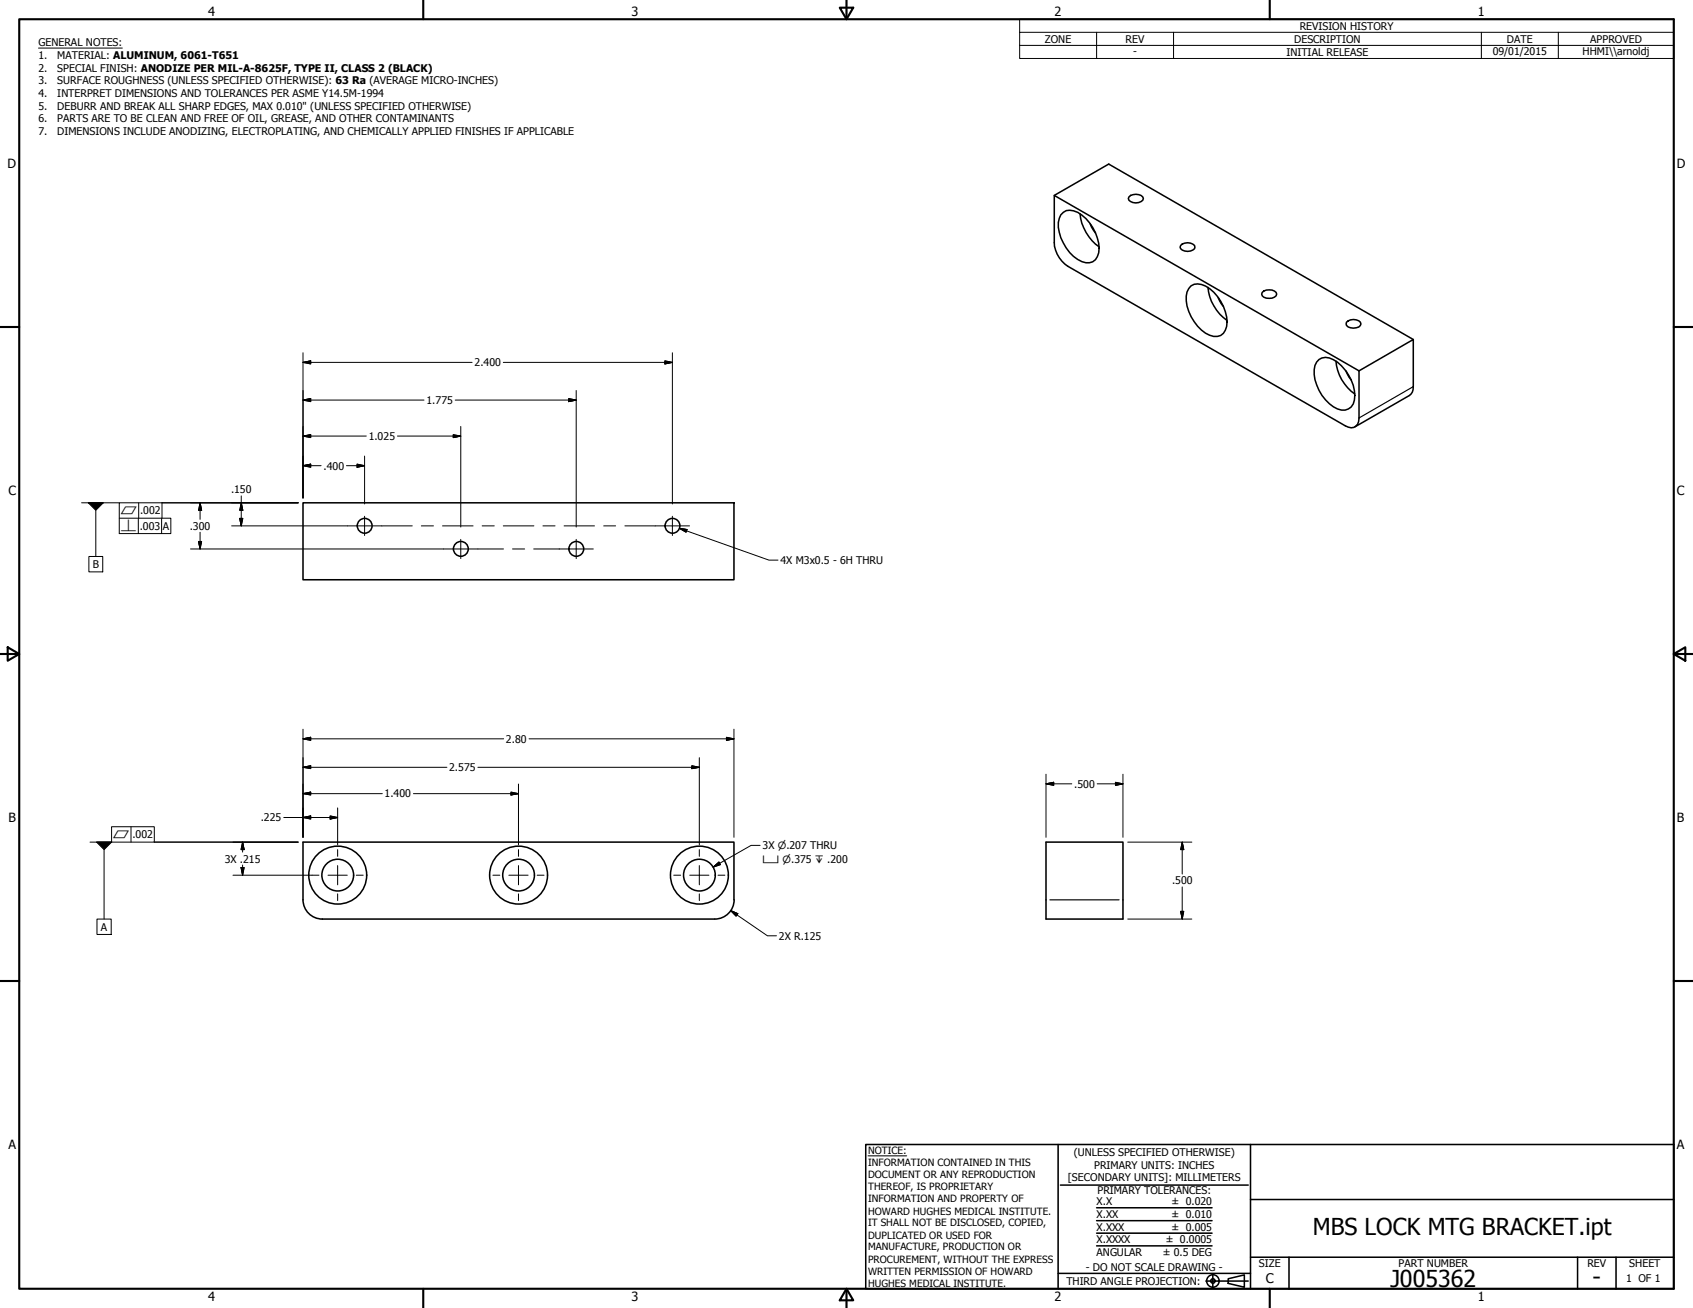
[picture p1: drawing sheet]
<svg xmlns="http://www.w3.org/2000/svg" width="559mm" height="432mm" viewBox="0 0 559 432" stroke-linecap="round" stroke-linejoin="round" font-family="sans-serif">
<!-- layer: Visible (ANSI) -->
<g fill="none" stroke="#000" stroke-width=".51">
<path d="M348 64.5l100.6 57.9v15.6a2.77 2.77 0 0 1-1.4 2.9 2.77 2.77 0 0 1-3.1-.3l-91.7-52.7a10 10 0 0 1-4.4-7.8v-15.6l18-10.3 100.5 57.9M351 70.1a4.8 4.8 0 0 1 6.1 .9 14.4 14.4 0 0 1 5.5 12.4 3.7 3.7 0 0 1-5.5 3 14.4 14.4 0 0 1-7.8-12.9l.8-2.6zM356.5 70.6a15.2 15.2 0 0 0 6.3 10.9M359.9 73.9l1.7 3M372.6 65a3.4 3.4 0 0 1 4.6 0l.2 .5a2.95 2.95 0 0 1-4.8 .6l-.2-.6zM389.7 81a3.4 3.4 0 0 1 4.6 0l.1 .6a2.46 2.46 0 0 1-3.4 1.3l-1.3-.8-.2-.5zM393.1 94.4a5.1 5.1 0 0 1 6.2 .9 14.4 14.4 0 0 1 5.6 12.5 3.7 3.7 0 0 1-5.6 2.9 13.8 13.8 0 0 1-7.5-14.3zM398.7 94.9a15.2 15.2 0 0 0 6.3 10.9M402.1 98.2l1.7 3M416.6 96.5a3.6 3.6 0 0 1 4.6 0l.2 .6a2.95 2.95 0 0 1-4.8 .6l-.2-.6zM435.4 118.7a4.2 4.2 0 0 1 4.7 0 14.5 14.5 0 0 1 6.9 13.4 3.8 3.8 0 0 1-5.5 2.9 13.9 13.9 0 0 1-7.5-14.4l.6-1.1zM440.9 119.2a14.6 14.6 0 0 0 6.3 10.8"/>
<path d="M444.4 106.4a3.4 3.4 0 0 1 4.6 0l.2 .5a2.07 2.07 0 0 1-2.5 1.4 1.79 1.79 0 0 1-2.3-1.9zM444.3 122.5l1.7 3M448.6 122.4l17.9-10.3v15.5a3 3 0 0 1-1.3 3M100 166h142.3v25.4h-142.3zM242.3 297a6.4 6.4 0 0 1-6.4 6.4h-129.5a6.4 6.4 0 0 1-6.4-6.4v-19h142.3v19.1M345.2 303.4v-25.4h25.4v25.4"/>
<circle cx="120.4" cy="173.6" r="2.44"/>
<circle cx="222" cy="173.6" r="2.44"/>
<circle cx="152.1" cy="181.2" r="2.44"/>
<circle cx="190.2" cy="181.2" r="2.44"/>
<circle cx="111.5" cy="288.9" r="9.6"/>
<circle cx="111.5" cy="288.9" r="5.2"/>
<circle cx="171.2" cy="288.9" r="9.6"/>
<circle cx="171.2" cy="288.9" r="5.2"/>
<circle cx="230.9" cy="288.9" r="9.6"/>
<circle cx="230.9" cy="288.9" r="5.2"/>
</g>
<!-- layer: Visible Narrow (ANSI) -->
<path d="M466.5 127.6l-17.9 10.4M346.5 297.1h22.9" fill="none" stroke="#000" stroke-width=".38"/>
<path d="M465.2 130.6l-18 10.3M345.2 303.4h25.4" fill="none" stroke="#000" stroke-width=".51"/>
<!-- layer: Border (ANSI) -->
<g fill="none" stroke="#000" stroke-width=".7">
<path d="M6.3 6.3h546.1v419.1h-546.1zM139.7 0v6.3M277.2 2.5h4.4l-2.2 3.8zM279.4 0v6.3M419.1 0v6.3M0 107.9h6.3M552.4 107.9h6.4M0 215.9h6.3M2.5 213.7l3.8 2.2-3.8 2.2zM552.4 215.9l3.9-2.2v4.4zM552.4 215.9h6.4M0 323.8h6.3"/>
<path d="M552.4 323.8h6.4M139.7 425.4v6.4M279.4 425.4l2.2 3.9h-4.4zM279.4 425.4v6.4M419.1 425.4v6.4"/>
</g>
<!-- layer: Title (ANSI) -->
<g fill="none" stroke="#000" stroke-width=".51">
<path d="M285.8 377.8h266.6v47.6h-266.6zM349.2 377.8v47.6M412.7 377.8v47.6M350 391.2h62M361.9 398.7h38.1M412.7 396h139.7M361.9 411.3h38.1M361.9 407.1h38.1M361.9 403h38.1M412.7 415h139.7M425.4 415v10.4M520.7 415v10.4"/>
<path d="M533.4 415v10.4M349.2 420.4h63.5M398 422.9h14M400.3 420.6v4.6M405.4 422.1l5.3-1.2v4l-5.3-1.2z"/>
<circle cx="400.3" cy="422.9" r="2.06"/>
<circle cx="400.3" cy="422.9" r=".73"/>
</g>
<path d="M286.5 381.6h12.8" fill="none" stroke="#000" stroke-width=".33"/>
<!-- layer: Symbol (ANSI) -->
<g fill="none" stroke="#000" stroke-width=".33">
<path d="M12.7 15.9h27.7M336.5 10.7v-4.4h215.9v4.4M336.5 15h215.9M361.9 10.7v8.6M387.3 10.7v8.6M488.9 10.7v8.6M514.3 10.7v8.6M552.4 10.7h-215.9v4.3M552.4 10.7v8.6h-215.9v-4.3M26.9 166h12.5M31.6 168.5v15.2M45.7 171.1v5"/>
<path d="M45.8 166v5.1M53.3 171.1v5M53.5 166h-14.1v10.1h17v-5h-17M53.5 166h44.9M53.5 166v5.1M224.3 174.4l2.5 .4-.4 .9zM224.3 174.4l29.5 10.5h3M29.3 183.7h4.6v5.1h-4.6zM29.7 278h7.1M36.8 272.9h14.1v5.1h-14.1zM43.2 272.9v5.1M50.9 278h47.5"/>
<path d="M250.9 279.1h-3l-12.5 7.2M34.4 280.5v22.9M235.4 286.3l1.9-1.7 .5 .8zM32 303.4h4.7v5.1h-4.7z"/>
</g>
<!-- layer: Center Mark (ANSI) -->
<g fill="none" stroke="#000" stroke-width=".33">
<path d="M120.3 170.4v6.4M152.1 178.1v6.3M190.2 178.1v6.3M221.9 170.4v6.4M103 288.9h2.3M108.3 288.9h6.3M111.4 280.5v2.2M111.4 285.8v6.3M111.4 295.1v2.2M117.6 288.9h2.3M162.7 288.9h2.3M168 288.9h6.3"/>
<path d="M171.1 280.5v2.2M171.1 285.8v6.3M171.1 295.1v2.2M177.3 288.9h2.3M222.4 288.9h2.3M227.6 288.9h6.4M230.8 280.5v2.2M230.8 285.8v6.3M230.8 295.1v2.2M237 288.9h2.3"/>
</g>
<!-- layer: Dimension (ANSI) -->
<g fill="none" stroke="#000" stroke-width=".33">
<path d="M100 119.6l2.6-.5v1zM100 116.5v47.9M100 119.6h55.8M166.1 119.6h55.8M219.5 119.1l2.4 .5-2.4 .5zM221.9 116.5v49.9M100 132.1l2.6-.5v1zM100 132.1h40M150.2 132.1h40M187.7 131.6l2.5 .5-2.5 .5zM190.2 128.9v44.6M100 153.7l2.6-.5v1z"/>
<path d="M100 144l2.6-.5v1zM100 153.7h6M100 144h20.9M114.4 153.7h5.9M117.9 153.2l2.4 .5-2.4 .5zM120.3 150.6v15.8M131.2 144h20.9M149.6 143.5l2.5 .5-2.5 .5zM152.1 140.8v32.7M62.9 166h35.5M65.5 178.8h1l-.5 2.4zM66 166l.5 2.5h-1z"/>
<path d="M66 166v5.4M66 175.7v5.5M76.5 173.6h38.2M79.1 171.1h1l-.5 2.5zM79.6 166l.5 2.5h-1zM79.6 163.7v9.9M152.1 173.7v.3M190.2 173.7v.3M62.9 181.2h83.5M100 253.3l2.6-.5v.9zM100 243.9l2.6-.5v1zM100 240.7v35.7"/>
<path d="M100 253.3h47.5M100 243.9h66.2M157.7 253.3h73.1M171.1 258.8v20.1M174.6 243.9h67.7M228.3 252.8l2.5 .5-2.5 .4zM230.8 250.1v28.8M239.8 243.4l2.5 .5-2.5 .5zM242.3 240.7v35.7M345.2 258.8l2.6-.5v1zM345.2 258.8h8.6M345.2 255.6v20.8"/>
<path d="M362.1 258.8h8.5M368.2 258.3l2.4 .5-2.4 .5zM370.6 255.6v20.8M76.9 278h21.5M80.1 278l.5 2.5h-1zM80.1 278v3.3M93.7 269.9h17.7M100 269.9l2.6-.5v1zM100 262l2.6-.5v.9zM100 262h26.2M109 269.4l2.4 .5-2.4 .5zM111.4 266.7v12.2"/>
<path d="M136.5 262h34.6M168.7 261.5l2.4 .5-2.4 .4zM372.2 278h21.2M390.2 278l.5 2.5h-1zM390.2 278v10.5M76.9 288.9h26.1M79.6 286.4h1l-.5 2.5zM80.1 285.6v3.3M390.2 292.8v10.6M241.2 300.6l2.3 1-.5 .9zM241.2 300.6l12.1 8.3h3M372.2 303.4h21.2"/>
<path d="M389.7 300.9h1l-.5 2.5z"/>
</g>
<g fill="#000" stroke="#000" stroke-width=".33">
<path d="M100 119.6l2.6-.5zM100 119.6l2.6-.5v1zM100 132.1l2.6-.5zM100 132.1l2.6-.5v1zM187.7 132.6l2.5-.5zM187.7 131.6l2.5 .5-2.5 .5zM219.5 120.1l2.4-.5zM219.5 119.1l2.4 .5-2.4 .5zM100 153.7l2.6-.5zM100 153.7l2.6-.5v1zM100 144l2.6-.5zM100 144l2.6-.5v1z"/>
<path d="M117.9 154.2l2.4-.5zM117.9 153.2l2.4 .5-2.4 .5zM149.6 144.5l2.5-.5zM149.6 143.5l2.5 .5-2.5 .5zM65.5 178.8l.5 2.4zM65.5 178.8h1l-.5 2.4zM66 166l.5 2.5zM66 166l.5 2.5h-1zM79.1 171.1l.5 2.5zM79.1 171.1h1l-.5 2.5zM79.6 166l.5 2.5zM79.6 166l.5 2.5h-1z"/>
<path d="M100 253.3l2.6-.5zM100 253.3l2.6-.5v.9zM100 243.9l2.6-.5zM100 243.9l2.6-.5v1zM228.3 253.7l2.5-.4zM228.3 252.8l2.5 .5-2.5 .4zM239.8 244.4l2.5-.5zM239.8 243.4l2.5 .5-2.5 .5zM345.2 258.8l2.6-.5zM345.2 258.8l2.6-.5v1zM368.2 259.3l2.4-.5zM368.2 258.3l2.4 .5-2.4 .5z"/>
<path d="M100 269.9l2.6-.5zM100 269.9l2.6-.5v1zM100 262l2.6-.5zM100 262l2.6-.5v.9zM109 270.4l2.4-.5zM109 269.4l2.4 .5-2.4 .5zM168.7 262.4l2.4-.4zM168.7 261.5l2.4 .5-2.4 .4zM79.6 286.4l.5 2.5zM79.6 286.4h1l-.5 2.5zM80.1 278l.5 2.5zM80.1 278l.5 2.5h-1z"/>
<path d="M390.2 278l.5 2.5zM390.2 278l.5 2.5h-1zM241.2 300.6l2.3 1zM241.2 300.6l2.3 1-.5 .9zM389.7 300.9l.5 2.5zM389.7 300.9h1l-.5 2.5z"/>
</g>
<!-- layer: Symbol (ANSI) -->
<path d="M29.1 166h5zM29.1 166h5l-2.5 2.5zM224.3 174.4l2.5 .4zM224.3 174.4l2.5 .4-.4 .9zM31.9 278h4.9zM31.9 278h4.9l-2.4 2.5zM235.4 286.3l1.9-1.7zM235.4 286.3l1.9-1.7 .5 .8z" fill="#000" stroke="#000" stroke-width=".33"/>
<!-- layer: Centerline (ANSI) -->
<path d="M114.7 173.6h21.4M139.1 173.6h4M146 173.6h10.1M159.1 173.6h4M166.1 173.6h10.1M179.2 173.6h4M186.2 173.6h10M199.3 173.6h3.9M206.2 173.6h21.4M146.4 181.2h19.8M169.2 181.2h4M176.1 181.2h19.7" fill="none" stroke="#000" stroke-width=".33"/>
<g font-size="7.7">
<text x="433.3" y="407.6">MBS LOCK MTG BRACKET.ipt</text>
<text x="458.9" y="424.8">J005362</text>
<text x="525.7" y="424.4">-</text>
</g>
<text font-size="4.4" x="417.8" y="423.5">C</text>
<g font-size="4.2">
<text x="68.7" y="5.3">4</text>
<text x="208.4" y="5.3">3</text>
<text x="348.1" y="5.3">2</text>
<text x="487.8" y="5.3">1</text>
<text x="2.5" y="55.5">D</text>
<text x="553.5" y="55.5">D</text>
<text x="2.8" y="163.4">C</text>
<text x="553.5" y="163.4">C</text>
<text x="2.9" y="271.4">B</text>
<text x="553.5" y="271.4">B</text>
<text x="2.8" y="379.3">A</text>
<text x="553.5" y="379.3">A</text>
<text x="68.7" y="429.5">4</text>
<text x="208.4" y="429.6">3</text>
<text x="348.1" y="429.6">2</text>
<text x="487.8" y="429.5">1</text>
</g>
<g font-size="3.5">
<text x="429" y="9.8">REVISION HISTORY</text>
<text x="12.7" y="15.3">GENERAL NOTES:</text>
<text x="344.9" y="14.1">ZONE</text>
<text x="371.5" y="14.1">REV</text>
<text x="427.2" y="14.1">DESCRIPTION</text>
<text x="497.4" y="14.1">DATE</text>
<text x="524.9" y="14.1">APPROVED</text>
<text x="12.7" y="19.5">1.</text>
<text x="12.7" y="23.7">2.</text>
<text x="18.9" y="19.5">MATERIAL: ALUMINUM, 6061-T651</text>
<text x="18.9" y="23.7">SPECIAL FINISH: ANODIZE PER MIL-A-8625F, TYPE II, CLASS 2 (BLACK)</text>
<text x="374" y="18.3">-</text>
<text x="424.6" y="18.4">INITIAL RELEASE</text>
<text x="492.7" y="18.2">09/01/2015</text>
<text x="522.4" y="18.1">HHMI\\arnoldj</text>
<text x="12.7" y="27.8">3.</text>
<text x="18.9" y="27.8">SURFACE ROUGHNESS (UNLESS SPECIFIED OTHERWISE): 63 Ra (AVERAGE MICRO-INCHES)</text>
<text x="12.7" y="32">4.</text>
<text x="18.9" y="32">INTERPRET DIMENSIONS AND TOLERANCES PER ASME Y14.5M-1994</text>
<text x="12.7" y="36.2">5.</text>
<text x="12.7" y="40.4">6.</text>
<text x="18.9" y="36.2">DEBURR AND BREAK ALL SHARP EDGES, MAX 0.010&quot; (UNLESS SPECIFIED OTHERWISE)</text>
<text x="18.9" y="40.4">PARTS ARE TO BE CLEAN AND FREE OF OIL, GREASE, AND OTHER CONTAMINANTS</text>
<text x="12.7" y="44.6">7.</text>
<text x="18.9" y="44.6">DIMENSIONS INCLUDE ANODIZING, ELECTROPLATING, AND CHEMICALLY APPLIED FINISHES IF APPLICABLE</text>
<text x="156.7" y="120.9">2.400</text>
<text x="140.8" y="133.3">1.775</text>
<text x="121.7" y="145.2">1.025</text>
<text x="106.8" y="155">.400</text>
<text x="76.3" y="162.9">.150</text>
<text x="46.2" y="169.8">.002</text>
<text x="46.1" y="174.9">.003</text>
<text x="53.8" y="174.9">A</text>
<text x="62.6" y="174.9">.300</text>
<text x="30.6" y="187.5">B</text>
<text x="257.6" y="186.2">4X M3x0.5 - 6H THRU</text>
<text x="167" y="245.2">2.80</text>
<text x="148.3" y="254.6">2.575</text>
<text x="126.9" y="263.3">1.400</text>
<text x="354.6" y="260">.500</text>
<text x="86.1" y="271.1">.225</text>
<text x="43.7" y="276.7">.002</text>
<text x="251.7" y="280.4">3X ⌀.207 THRU</text>
<text x="74.2" y="284.7">3X .215</text>
<text x="386.8" y="292">.500</text>
<text x="33.3" y="307.2">A</text>
<text x="257.1" y="310.2">2X R.125</text>
<text x="354.5" y="381.6">(UNLESS SPECIFIED OTHERWISE)</text>
<text x="352.5" y="390">[SECONDARY UNITS]: MILLIMETERS</text>
<text x="361.1" y="385.8">PRIMARY UNITS: INCHES</text>
<text x="362.3" y="394.1">PRIMARY TOLERANCES:</text>
<text x="361.9" y="397.9">X.X</text>
<text x="386.7" y="398">± 0.020</text>
<text x="361.9" y="402.1">X.XX</text>
<text x="361.9" y="406.3">X.XXX</text>
<text x="386.7" y="402.1">± 0.010</text>
<text x="386.7" y="406.3">± 0.005</text>
<text x="361.9" y="410.5">X.XXXX</text>
<text x="384.7" y="410.5">± 0.0005</text>
<text x="358.4" y="419.7">- DO NOT SCALE DRAWING -</text>
<text x="361.9" y="414.6">ANGULAR</text>
<text x="383.8" y="414.7">± 0.5 DEG</text>
<text x="415.5" y="418.4">SIZE</text>
<text x="461.6" y="418.3">PART NUMBER</text>
<text x="523.9" y="418.3">REV</text>
<text x="537.8" y="418.4">SHEET</text>
<text x="352" y="424.2">THIRD ANGLE PROJECTION:</text>
<text x="536.7" y="423.2">1 OF 1</text>
</g>
<g font-size="3.3">
<text x="39.8" y="169.7">⏥</text>
<text x="39.8" y="175.5">⟂</text>
<text x="37.3" y="276.7">⏥</text>
<text x="251.7" y="284.8">⌴ ⌀.375 ↧ .200</text>
<text x="286.5" y="381.1">NOTICE:</text>
<text x="286.5" y="385">INFORMATION CONTAINED IN THIS</text>
<text x="286.5" y="389">DOCUMENT OR ANY REPRODUCTION</text>
<text x="286.5" y="392.9">THEREOF, IS PROPRIETARY</text>
<text x="286.5" y="396.9">INFORMATION AND PROPERTY OF</text>
<text x="286.5" y="400.9">HOWARD HUGHES MEDICAL INSTITUTE.</text>
<text x="286.5" y="404.9">IT SHALL NOT BE DISCLOSED, COPIED,</text>
<text x="286.5" y="408.9">DUPLICATED OR USED FOR</text>
<text x="286.5" y="412.8">MANUFACTURE, PRODUCTION OR</text>
<text x="286.5" y="416.8">PROCUREMENT, WITHOUT THE EXPRESS</text>
<text x="286.5" y="420.8">WRITTEN PERMISSION OF HOWARD</text>
<text x="286.5" y="424.8">HUGHES MEDICAL INSTITUTE.</text>
</g>
</svg>
